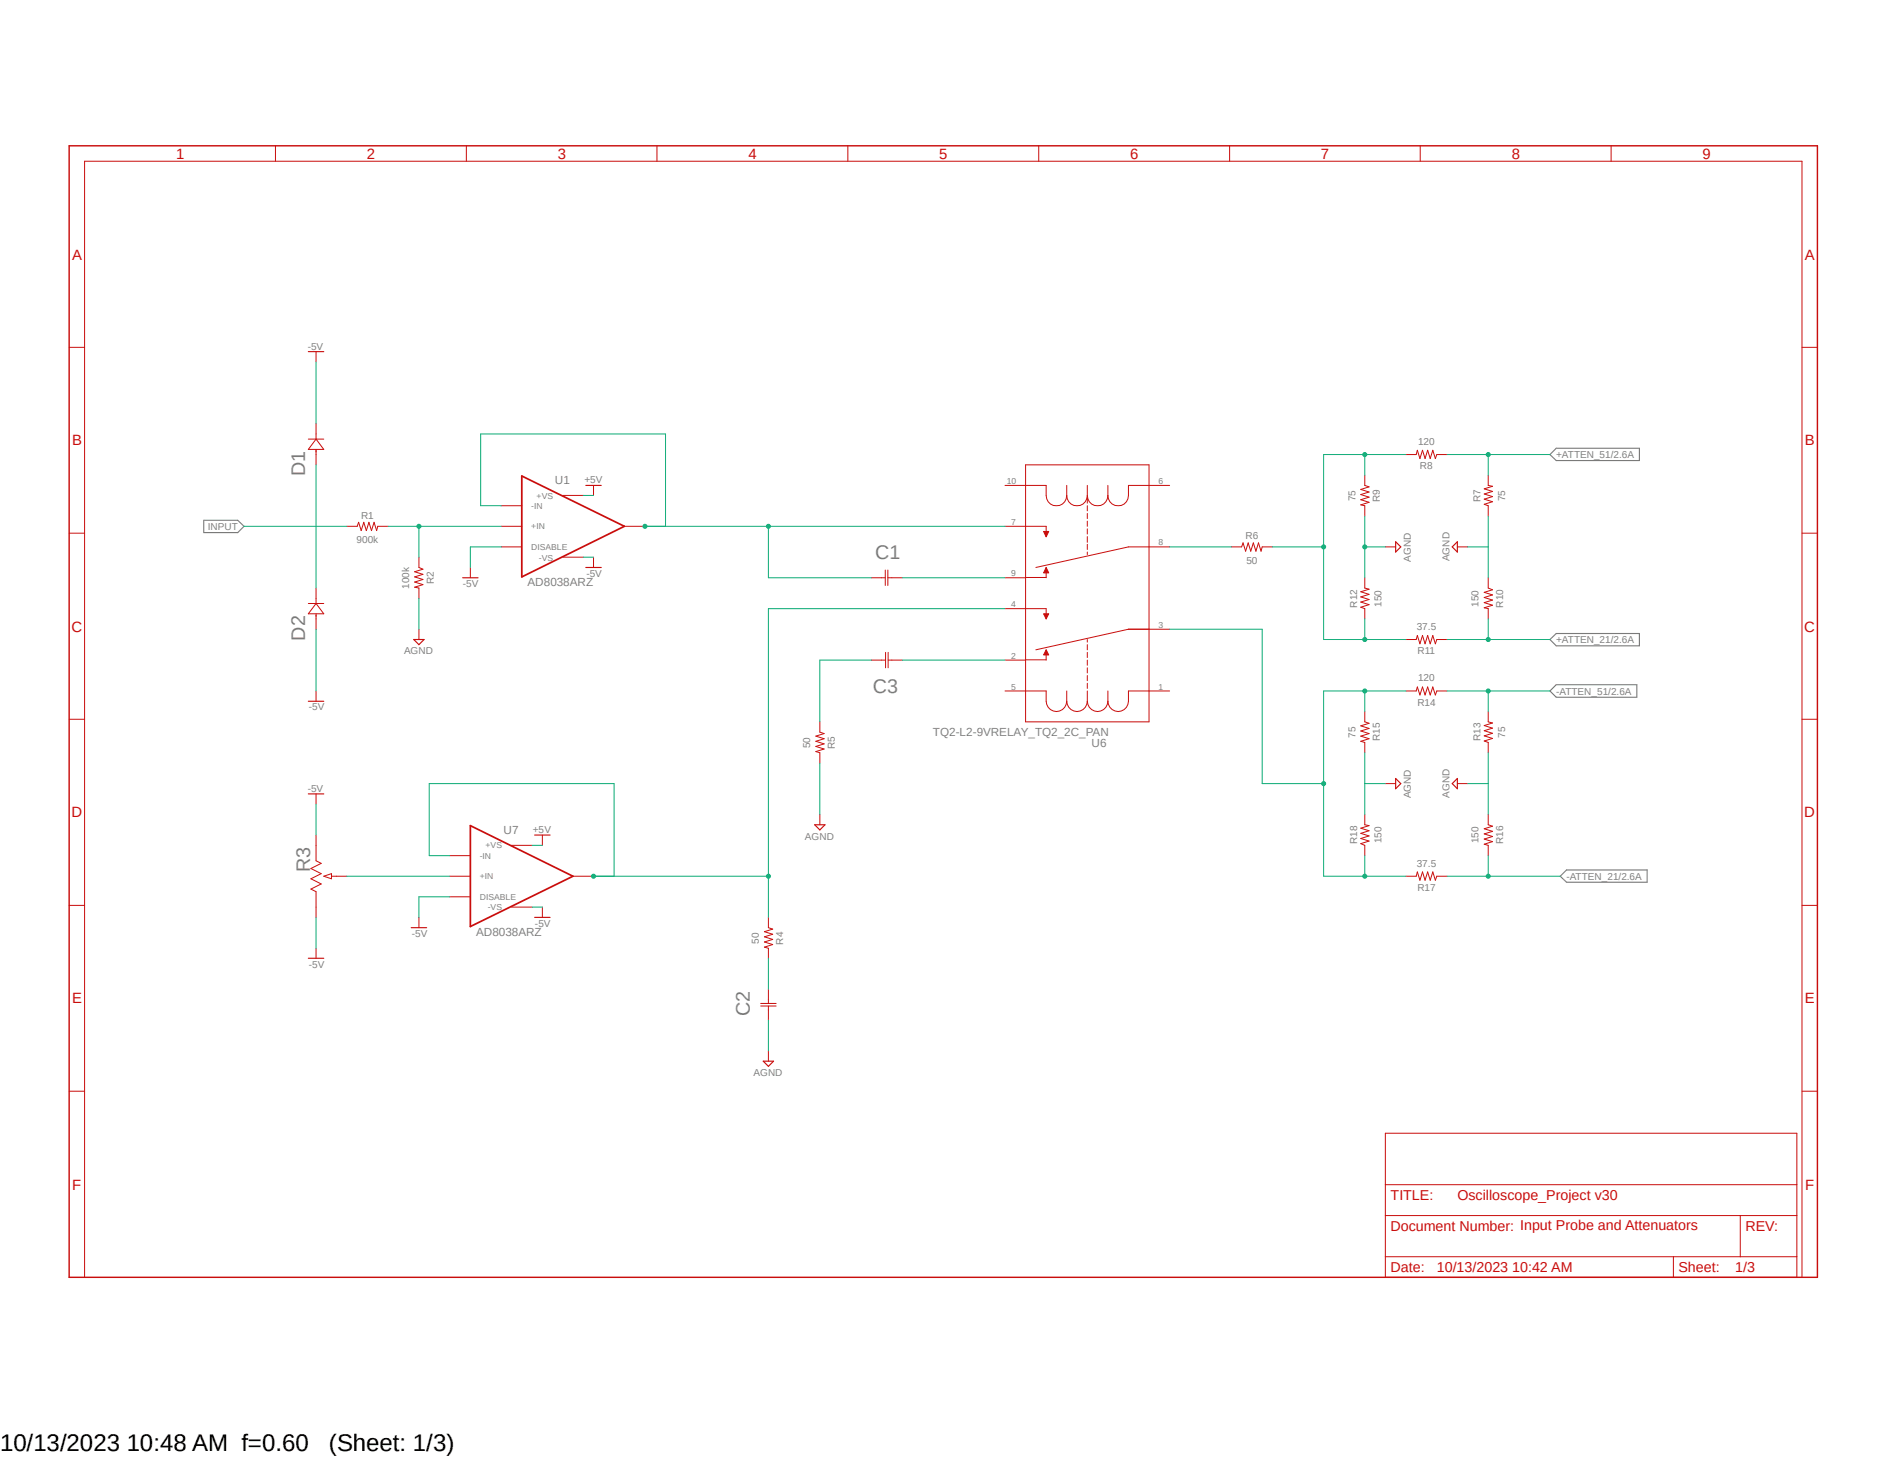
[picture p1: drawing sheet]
<svg xmlns="http://www.w3.org/2000/svg" width="279mm" height="216mm" viewBox="0 0 279 216" stroke-linecap="round" stroke-linejoin="round" font-family="sans-serif">
<path d="M9.9 21.4l259.6 168.1M269.5 21.4l-259.6 168.1" fill="none" stroke="#fff" stroke-width=".15"/>
<path d="M30.2 77h5l1 .9-1 1h-5zM230.5 66.4h12.4v1.8h-12.4l-.9-.9zM229.6 94.7l.9-.9h12.4v1.8h-12.4zM230.5 101.4h12v1.9h-12l-.9-1zM231.1 129.8l1-1h11.9v1.8h-11.9z" fill="none" stroke="#808080" stroke-width=".17"/>
<path d="M77.3 70.5l15.2 7.4-15.2 7.5z" fill="none" stroke="#c90d0c" stroke-width=".25"/>
<g fill="none" stroke="#c90d0c" stroke-width=".15">
<path d="M46.8 52.1v1.5M45.7 65h2.3M46.8 62.7v2.3M46.8 66.5v2.3M46.8 65l1.2 1.5h-2.3zM51.4 77.9h1.5l.2-.6 .4 1.3 .4-1.3 .4 1.3 .4-1.3 .3 1.3 .4-1.3 .4 1.3 .2-.7h1.5M74.3 74.9h3M74.3 77.9h3M83.4 73.4h3M92.5 77.9h3M148.9 71.9h6.1v1.5a1.52 1.52 0 0 0 1.5 1.5 1.52 1.52 0 0 0 1.5-1.5M148.9 77.9h6.1v1.6"/>
<path d="M151.9 68.8h18.3v38.1h-18.3zM158 73.4a1.52 1.52 0 0 0 1.6 1.5 1.52 1.52 0 0 0 1.5-1.5M158 71.9v1.5M161.1 73.4a1.52 1.52 0 0 0 1.5 1.5 1.52 1.52 0 0 0 1.5-1.5M161.1 71.9v1.5M161.1 73.7v.8M161.1 74.9v.7M161.1 76v.8M161.1 77.2v.7M161.1 78.3v.8M161.1 79.5v.8M164.1 71.9v1.5"/>
<path d="M173.3 71.9h-6.1v1.5a1.52 1.52 0 0 1-1.5 1.5 1.52 1.52 0 0 1-1.6-1.5M45.7 89.4h2.3M46.8 87.1v2.3M46.8 90.9v2.3M46.8 89.4l1.2 1.5h-2.3zM62.1 82.5v1.5l.6 .3-1.3 .4 1.3 .3-1.3 .4 1.3 .4-1.3 .4 1.3 .4-1.3 .4 .7 .1v1.5M62.1 93.2v1.5M69.7 84v1.6M74.3 81h3M83.4 82.5h3M87.9 82.5v1.5M129.1 85.6h2"/>
<path d="M131.1 84.4v2.3M131.5 85.6h2.1M131.5 84.4v2.3M148.9 85.6h3M148.9 90.1h6.1v1.6M148.9 97.7h3M151.9 97.7h3.1M151.9 85.5h3.1M155 84v1.6M155 96.2v1.5M161.1 80.6v.8M161.1 81.7v.4"/>
<path d="M161.1 94.7v.4M161.1 95.5v.7M161.1 96.6v.8M161.1 97.7v.8M161.1 98.9v.8M173.3 81h-6.1l-13.7 3M173.3 93.2h-6.1l-13.7 3M46.8 102.3v1.5M148.9 102.3h6.1v1.5a1.52 1.52 0 0 0 1.5 1.6 1.52 1.52 0 0 0 1.5-1.6M158 103.8a1.52 1.52 0 0 0 1.6 1.6 1.52 1.52 0 0 0 1.5-1.6M158 102.3v1.5M161.1 103.8a1.52 1.52 0 0 0 1.5 1.6 1.52 1.52 0 0 0 1.5-1.6"/>
<path d="M161.1 100v.8M161.1 101.2v.7M161.1 102.3v1.5M164.1 102.3v1.5M173.3 102.3h-6.1v1.5a1.52 1.52 0 0 1-1.5 1.6 1.52 1.52 0 0 1-1.6-1.6"/>
</g>
<path d="M45.7 52.1h2.3M61.3 94.7h1.5l-.7 .8zM68.5 85.6h2.3M86.8 84h2.3M45.7 103.8h2.3" fill="none" stroke="#c90d0c" stroke-width=".17"/>
<path d="M155 96.2l.4 .8h-.8z" fill-rule="evenodd" fill="#c90d0c"/>
<path d="M155 96.2l.4 .8h-.8z" fill="none" stroke="#c90d0c" stroke-width=".15"/>
<path d="M154.6 90.9h.8l-.4 .8z" fill-rule="evenodd" fill="#c90d0c"/>
<path d="M154.6 90.9h.8l-.4 .8z" fill="none" stroke="#c90d0c" stroke-width=".15"/>
<path d="M155 84l.4 .8h-.8z" fill-rule="evenodd" fill="#c90d0c"/>
<path d="M155 84l.4 .8h-.8z" fill="none" stroke="#c90d0c" stroke-width=".15"/>
<path d="M154.6 78.7h.8l-.4 .8z" fill-rule="evenodd" fill="#c90d0c"/>
<g fill="none" stroke="#c90d0c" stroke-width=".15">
<path d="M40.8 21.6v2.3M69.1 21.6v2.3M97.3 21.6v2.3M125.6 21.6v2.3M153.9 21.6v2.3M182.2 21.6v2.3M210.4 21.6v2.3M238.7 21.6v2.3M10.2 51.4h2.3M267 51.4h2.2M10.2 79h2.3M87.9 71.9v1.5"/>
<path d="M154.6 78.7h.8l-.4 .8zM202.2 70.4v1.5l.6 .2-1.2 .4 1.2 .4-1.2 .3 1.2 .4-1.2 .4 1.2 .4-1.2 .4 .6 .1v1.5M208.3 67.3h1.5l.2-.6 .4 1.2 .3-1.2 .4 1.2 .4-1.2 .4 1.2 .4-1.2 .3 1.2 .3-.6h1.5M220.5 70.4v1.5l.6 .1-1.2 .4 1.2 .4-1.2 .4 1.2 .3-1.2 .4 1.2 .4-1.2 .4 .6 .2v1.5M267 79h2.2M129.1 97.7h2.1M131.2 96.6v2.3M131.6 97.7h2M131.6 96.6v2.3M182.4 81h1.5l.2-.6 .4 1.2 .4-1.2 .4 1.2 .4-1.2 .4 1.2 .3-1.2 .4 1.2 .2-.6h1.5M202.2 85.6v1.5l.6 .1-1.2 .4 1.2 .4-1.2 .4 1.2 .4-1.2 .4 1.2 .3-1.2 .4 .6 .2v1.6M205.2 81h1.6"/>
<path d="M208.3 94.7h1.5l.2-.6 .4 1.2 .3-1.2 .4 1.2 .4-1.2 .4 1.2 .4-1.2 .3 1.2 .3-.6h1.5M215.9 81h1.5M220.5 85.6v1.5l.6 .2-1.2 .4 1.2 .4-1.2 .4 1.2 .4-1.2 .3 1.2 .4-1.2 .4 .6 .1v1.6M10.2 106.5h2.3M46.8 117.6v1.5M121.5 106.9v1.5l.6 .2-1.2 .4 1.2 .4-1.2 .4 1.2 .4-1.2 .3 1.2 .4-1.2 .4 .6 .2v1.5M202.2 105.4v1.5l.6 .2-1.2 .4 1.2 .4-1.2 .3 1.2 .4-1.2 .4 1.2 .4-1.2 .4 .6 .1v1.6M205.2 116h1.6M208.3 102.3h1.5l.2-.6 .4 1.2 .3-1.2 .4 1.2 .4-1.2 .4 1.2 .4-1.2 .3 1.2 .3-.6h1.5M215.9 116h1.5M220.5 105.4v1.5l.6 .2-1.2 .3 1.2 .4-1.2 .4 1.2 .4-1.2 .4 1.2 .3-1.2 .4 .6 .2v1.6M267 106.5h2.2"/>
<path d="M10.2 134.1h2.3M46.8 123.7v3.8l.8 .3-1.5 .8 1.5 .8-1.5 .7 1.5 .8-1.5 .8 .7 .3v3.8M48 129.8l1.1-.4v.7zM49.1 129.8h2.3M62.1 135.8v1.6M66.6 126.7h3.1M66.6 129.8h3.1M66.6 132.8h3.1M75.8 125.2h3M75.8 134.3h3M80.3 123.7v1.5M80.3 134.3v1.5"/>
<path d="M84.9 129.8h3M113.8 135.8v1.6l.7 .2-1.3 .4 1.3 .3-1.3 .4 1.3 .4-1.3 .4 1.3 .4-1.3 .4 .6 .1v1.5M121.5 120.6v1.5M202.2 120.6v1.5l.6 .2-1.2 .3 1.2 .4-1.2 .4 1.2 .4-1.2 .4 1.2 .3-1.2 .4 .6 .3v1.5M208.3 129.8h1.5l.2-.7 .4 1.2 .3-1.2 .4 1.2 .4-1.2 .4 1.2 .4-1.2 .3 1.2 .3-.5h1.5M220.5 120.6v1.5l.6 .2-1.2 .4 1.2 .4-1.2 .4 1.2 .4-1.2 .3 1.2 .4-1.2 .4 .6 .2v1.5M267 134.1h2.2M46.8 140.4v1.5M112.7 149h2.3M112.7 148.6h2.3M113.8 146.5v2.1M113.8 149v2"/>
<path d="M113.8 155.6v1.5M10.2 161.6h2.3M205.2 167.8h61v21.3h-61zM205.2 175.4h61M267 161.6h2.2M12.5 189.1v-165.2h254.5v165.2M205.2 180h61M205.2 186.1h61M247.9 186.1v3M257.8 180v6.1"/>
</g>
<path d="M69.7 122.3l15.2 7.5-15.2 7.4z" fill="none" stroke="#c90d0c" stroke-width=".25"/>
<path d="M86.8 71.9h2.3M206.8 80.2l.7 .8-.7 .7zM215.1 81l.8-.8v1.5zM45.7 117.6h2.3M206.8 115.3l.7 .7-.7 .8zM215.9 115.3v1.5l-.8-.8zM60.9 137.4h2.3M79.2 135.8h2.3M79.2 123.7h2.3M120.7 122.1h1.5l-.7 .8zM45.7 141.9h2.3M113.1 157.1h1.5l-.8 .8z" fill="none" stroke="#c90d0c" stroke-width=".17"/>
<path d="M10.2 21.6h259v167.5h-259z" fill="none" stroke="#c90d0c" stroke-width=".21"/>
<path d="M57.5 77.9h16.8M62.1 77.9v4.6" fill="none" stroke="#0dab76" stroke-width=".15"/>
<circle cx="62.1" cy="77.9" r=".3" fill="#0dab76"/>
<g fill="none" stroke="#0dab76" stroke-width=".15">
<path d="M36.2 77.9h15.2M46.8 68.8v18.3M95.5 77.9h53.4M113.8 77.9v7.7h15.3M62.1 88.6v4.6M133.6 85.6h15.3"/>
<circle cx="62.1" cy="77.9" r=".3"/>
</g>
<circle cx="113.8" cy="77.9" r=".3" fill="#0dab76"/>
<g fill="none" stroke="#0dab76" stroke-width=".15">
<path d="M74.3 74.9h-3.1v-10.6h27.4v13.6h-3.1"/>
<circle cx="113.8" cy="77.9" r=".3"/>
</g>
<circle cx="95.5" cy="77.9" r=".3" fill="#0dab76"/>
<g fill="none" stroke="#0dab76" stroke-width=".15">
<path d="M148.9 90.1h-35.1v45.7M66.6 126.7h-3v-10.7h27.4v13.8M87.9 129.8h25.9"/>
<circle cx="95.5" cy="77.9" r=".3"/>
</g>
<circle cx="113.8" cy="129.8" r=".3" fill="#0dab76"/>
<circle cx="113.8" cy="129.8" r=".3" fill="none" stroke="#0dab76" stroke-width=".15"/>
<circle cx="87.9" cy="129.8" r=".3" fill="#0dab76"/>
<g fill="none" stroke="#0dab76" stroke-width=".15">
<path d="M202.2 76.4v9.2M220.5 76.4v9.2M202.2 81h3M217.4 81h3.1M121.5 113v7.6M51.4 129.8h15.2M113.8 151v4.6"/>
<circle cx="87.9" cy="129.8" r=".3"/>
</g>
<circle cx="202.2" cy="81" r=".3" fill="#0dab76"/>
<g fill="none" stroke="#0dab76" stroke-width=".15">
<path d="M202.2 67.3v3.1M208.3 67.3h-12.2v27.4h12.2M129.1 97.7h-7.6v9.2M133.6 97.7h15.3M188.5 81h7.6M202.2 91.7v3M202.2 116h3M202.2 111.5v9.1M217.4 116h3.1M220.5 111.5v9.1M113.8 141.9v4.6"/>
<circle cx="202.2" cy="81" r=".3"/>
</g>
<circle cx="202.2" cy="67.3" r=".3" fill="#0dab76"/>
<circle cx="202.2" cy="67.3" r=".3" fill="none" stroke="#0dab76" stroke-width=".15"/>
<circle cx="196.1" cy="81" r=".3" fill="#0dab76"/>
<circle cx="196.1" cy="81" r=".3" fill="none" stroke="#0dab76" stroke-width=".15"/>
<circle cx="202.2" cy="94.7" r=".3" fill="#0dab76"/>
<g fill="none" stroke="#0dab76" stroke-width=".15">
<path d="M214.4 67.3h15.2M220.5 67.3v3.1M173.3 81h9.1"/>
<circle cx="202.2" cy="94.7" r=".3"/>
</g>
<circle cx="220.5" cy="67.3" r=".3" fill="#0dab76"/>
<g fill="none" stroke="#0dab76" stroke-width=".15">
<path d="M214.4 94.7h15.2M220.5 91.7v3"/>
<circle cx="220.5" cy="67.3" r=".3"/>
</g>
<circle cx="220.5" cy="94.7" r=".3" fill="#0dab76"/>
<g fill="none" stroke="#0dab76" stroke-width=".15">
<path d="M202.2 102.3v3.1M208.3 102.3h-12.2v13.7h-9.1"/>
<circle cx="220.5" cy="94.7" r=".3"/>
</g>
<circle cx="202.2" cy="102.3" r=".3" fill="#0dab76"/>
<g fill="none" stroke="#0dab76" stroke-width=".15">
<path d="M196.1 116v13.8h12.2M202.2 126.7v3.1"/>
<circle cx="202.2" cy="102.3" r=".3"/>
</g>
<circle cx="202.2" cy="129.8" r=".3" fill="#0dab76"/>
<circle cx="202.2" cy="129.8" r=".3" fill="none" stroke="#0dab76" stroke-width=".15"/>
<circle cx="196.1" cy="116" r=".3" fill="#0dab76"/>
<g fill="none" stroke="#0dab76" stroke-width=".15">
<path d="M173.3 93.2h13.7v22.8M214.4 102.3h15.2M220.5 102.3v3.1"/>
<circle cx="196.1" cy="116" r=".3"/>
</g>
<circle cx="220.5" cy="102.3" r=".3" fill="#0dab76"/>
<g fill="none" stroke="#0dab76" stroke-width=".15">
<path d="M214.4 129.8h16.7M220.5 126.7v3.1"/>
<circle cx="220.5" cy="102.3" r=".3"/>
</g>
<circle cx="220.5" cy="129.8" r=".3" fill="#0dab76"/>
<g fill="none" stroke="#0dab76" stroke-width=".15">
<path d="M46.8 53.6v9.1M86.4 73.4h1.5M46.8 93.2v9.1M74.3 81h-4.6v3M86.4 82.5h1.5M46.8 119.1v4.6M46.8 135.8v4.6M66.6 132.8h-4.5v3M78.8 134.3h1.5M78.8 125.2h1.5"/>
<circle cx="220.5" cy="129.8" r=".3"/>
</g>
<g font-size="3.6">
<text x="0" y="214.9">10/13/2023 10:48 AM f=0.60</text>
<text x="48.7" y="214.9">(Sheet: 1/3)</text>
</g>
<g font-size="2.9" fill="#808080">
<text x="45.2" y="70.5" transform="rotate(-90 45.2 70.5)">D1</text>
<text x="129.7" y="82.8">C1</text>
<text x="45.2" y="94.9" transform="rotate(-90 45.2 94.9)">D2</text>
<text x="129.3" y="102.6">C3</text>
<text x="45.9" y="129.1" transform="rotate(-90 45.9 129.1)">R3</text>
<text x="111.1" y="150.5" transform="rotate(-90 111.1 150.5)">C2</text>
</g>
<g font-size="2.2" fill="#c90d0c">
<text x="26.1" y="23.5">1</text>
<text x="54.4" y="23.5">2</text>
<text x="82.6" y="23.5">3</text>
<text x="110.9" y="23.5">4</text>
<text x="139.2" y="23.5">5</text>
<text x="167.4" y="23.5">6</text>
<text x="195.7" y="23.5">7</text>
<text x="223.9" y="23.5">8</text>
<text x="252.2" y="23.5">9</text>
<text x="10.7" y="38.4">A</text>
<text x="267.4" y="38.4">A</text>
<text x="10.7" y="66">B</text>
<text x="267.4" y="66">B</text>
<text x="10.6" y="93.5">C</text>
<text x="267.3" y="93.5">C</text>
<text x="10.6" y="121">D</text>
<text x="267.3" y="121">D</text>
<text x="10.7" y="148.6">E</text>
<text x="267.4" y="148.6">E</text>
<text x="10.7" y="176.2">F</text>
<text x="267.4" y="176.2">F</text>
</g>
<g font-size="2.1" fill="#c90d0c">
<text x="206" y="177.7">TITLE:</text>
<text x="215.9" y="177.7">Oscilloscope_Project v30</text>
<text x="206" y="182.3">Document Number: Input Probe and Attenuators</text>
<text x="258.6" y="182.3">REV:</text>
<text x="206" y="188.4">Date:</text>
<text x="212.9" y="188.4">10/13/2023 10:42 AM</text>
<text x="248.7" y="188.4">Sheet:</text>
<text x="257" y="188.4">1/3</text>
</g>
<g font-size="1.7" fill="#808080">
<text x="82.2" y="71.7">U1</text>
<text x="78.1" y="86.8">AD8038ARZ</text>
<text x="138.2" y="109">TQ2-L2-9VRELAY_TQ2_2C_PAN</text>
<text x="161.7" y="110.6">U6</text>
<text x="74.6" y="123.4">U7</text>
<text x="70.5" y="138.6">AD8038ARZ</text>
</g>
<g font-size="1.5" fill="#808080">
<text x="45.6" y="51.8">-5V</text>
<text x="210.1" y="65.9">120</text>
<text x="86.6" y="71.5">+5V</text>
<text x="210.4" y="69.5">R8</text>
<text x="230.5" y="67.8">+ATTEN_51/2.6A</text>
<text x="53.5" y="76.8">R1</text>
<text x="200.8" y="74.3" transform="rotate(-90 200.8 74.3)">75</text>
<text x="204.4" y="74.4" transform="rotate(-90 204.4 74.4)">R9</text>
<text x="219.3" y="74.3" transform="rotate(-90 219.3 74.3)">R7</text>
<text x="223" y="74.2" transform="rotate(-90 223 74.2)">75</text>
<text x="30.8" y="78.5">INPUT</text>
<text x="52.8" y="80.4">900k</text>
<text x="184.5" y="79.8">R6</text>
<text x="184.7" y="83.5">50</text>
<text x="209" y="83.2" transform="rotate(-90 209 83.2)">AGND</text>
<text x="214.8" y="83.1" transform="rotate(-90 214.8 83.1)">AGND</text>
<text x="60.6" y="87.2" transform="rotate(-90 60.6 87.2)">100k</text>
<text x="64.3" y="86.5" transform="rotate(-90 64.3 86.5)">R2</text>
<text x="68.6" y="87">-5V</text>
<text x="86.9" y="85.4">-5V</text>
<text x="201" y="90" transform="rotate(-90 201 90)">R12</text>
<text x="204.7" y="89.8" transform="rotate(-90 204.7 89.8)">150</text>
<text x="219" y="89.8" transform="rotate(-90 219 89.8)">150</text>
<text x="222.7" y="90" transform="rotate(-90 222.7 90)">R10</text>
<text x="209.9" y="93.3">37.5</text>
<text x="230.5" y="95.3">+ATTEN_21/2.6A</text>
<text x="59.9" y="96.9">AGND</text>
<text x="210" y="96.9">R11</text>
<text x="210.1" y="100.9">120</text>
<text x="45.8" y="105.2">-5V</text>
<text x="210" y="104.5">R14</text>
<text x="230.5" y="102.9">-ATTEN_51/2.6A</text>
<text x="120" y="110.8" transform="rotate(-90 120 110.8)">50</text>
<text x="123.7" y="110.9" transform="rotate(-90 123.7 110.9)">R5</text>
<text x="200.8" y="109.3" transform="rotate(-90 200.8 109.3)">75</text>
<text x="204.4" y="109.8" transform="rotate(-90 204.4 109.8)">R15</text>
<text x="219.3" y="109.8" transform="rotate(-90 219.3 109.8)">R13</text>
<text x="223" y="109.2" transform="rotate(-90 223 109.2)">75</text>
<text x="45.6" y="117.3">-5V</text>
<text x="209" y="118.2" transform="rotate(-90 209 118.2)">AGND</text>
<text x="214.8" y="118.1" transform="rotate(-90 214.8 118.1)">AGND</text>
<text x="79" y="123.4">+5V</text>
<text x="119.3" y="124.3">AGND</text>
<text x="201" y="125" transform="rotate(-90 201 125)">R18</text>
<text x="204.7" y="124.9" transform="rotate(-90 204.7 124.9)">150</text>
<text x="219" y="124.9" transform="rotate(-90 219 124.9)">150</text>
<text x="222.7" y="125" transform="rotate(-90 222.7 125)">R16</text>
<text x="209.9" y="128.3">37.5</text>
<text x="210" y="132">R17</text>
<text x="232.1" y="130.3">-ATTEN_21/2.6A</text>
<text x="79.2" y="137.2">-5V</text>
<text x="45.8" y="143.3">-5V</text>
<text x="61" y="138.7">-5V</text>
<text x="112.4" y="139.7" transform="rotate(-90 112.4 139.7)">50</text>
<text x="116" y="139.9" transform="rotate(-90 116 139.9)">R4</text>
<text x="111.6" y="159.3">AGND</text>
</g>
<g font-size="1.3" fill="#808080">
<text x="149.1" y="71.7">10</text>
<text x="171.6" y="71.7">6</text>
<text x="78.7" y="75.4">-IN</text>
<text x="79.5" y="73.9">+VS</text>
<text x="149.8" y="77.7">7</text>
<text x="78.7" y="78.4">+IN</text>
<text x="78.7" y="81.4">DISABLE</text>
<text x="79.8" y="83">-VS</text>
<text x="171.6" y="80.8">8</text>
<text x="149.8" y="89.9">4</text>
<text x="149.8" y="85.3">9</text>
<text x="171.6" y="93">3</text>
<text x="149.8" y="97.5">2</text>
<text x="149.8" y="102.1">5</text>
<text x="171.6" y="102.1">1</text>
<text x="71.9" y="125.6">+VS</text>
<text x="71.1" y="127.2">-IN</text>
<text x="71.1" y="130.2">+IN</text>
<text x="71.1" y="133.2">DISABLE</text>
<text x="72.3" y="134.8">-VS</text>
</g>
</svg>
